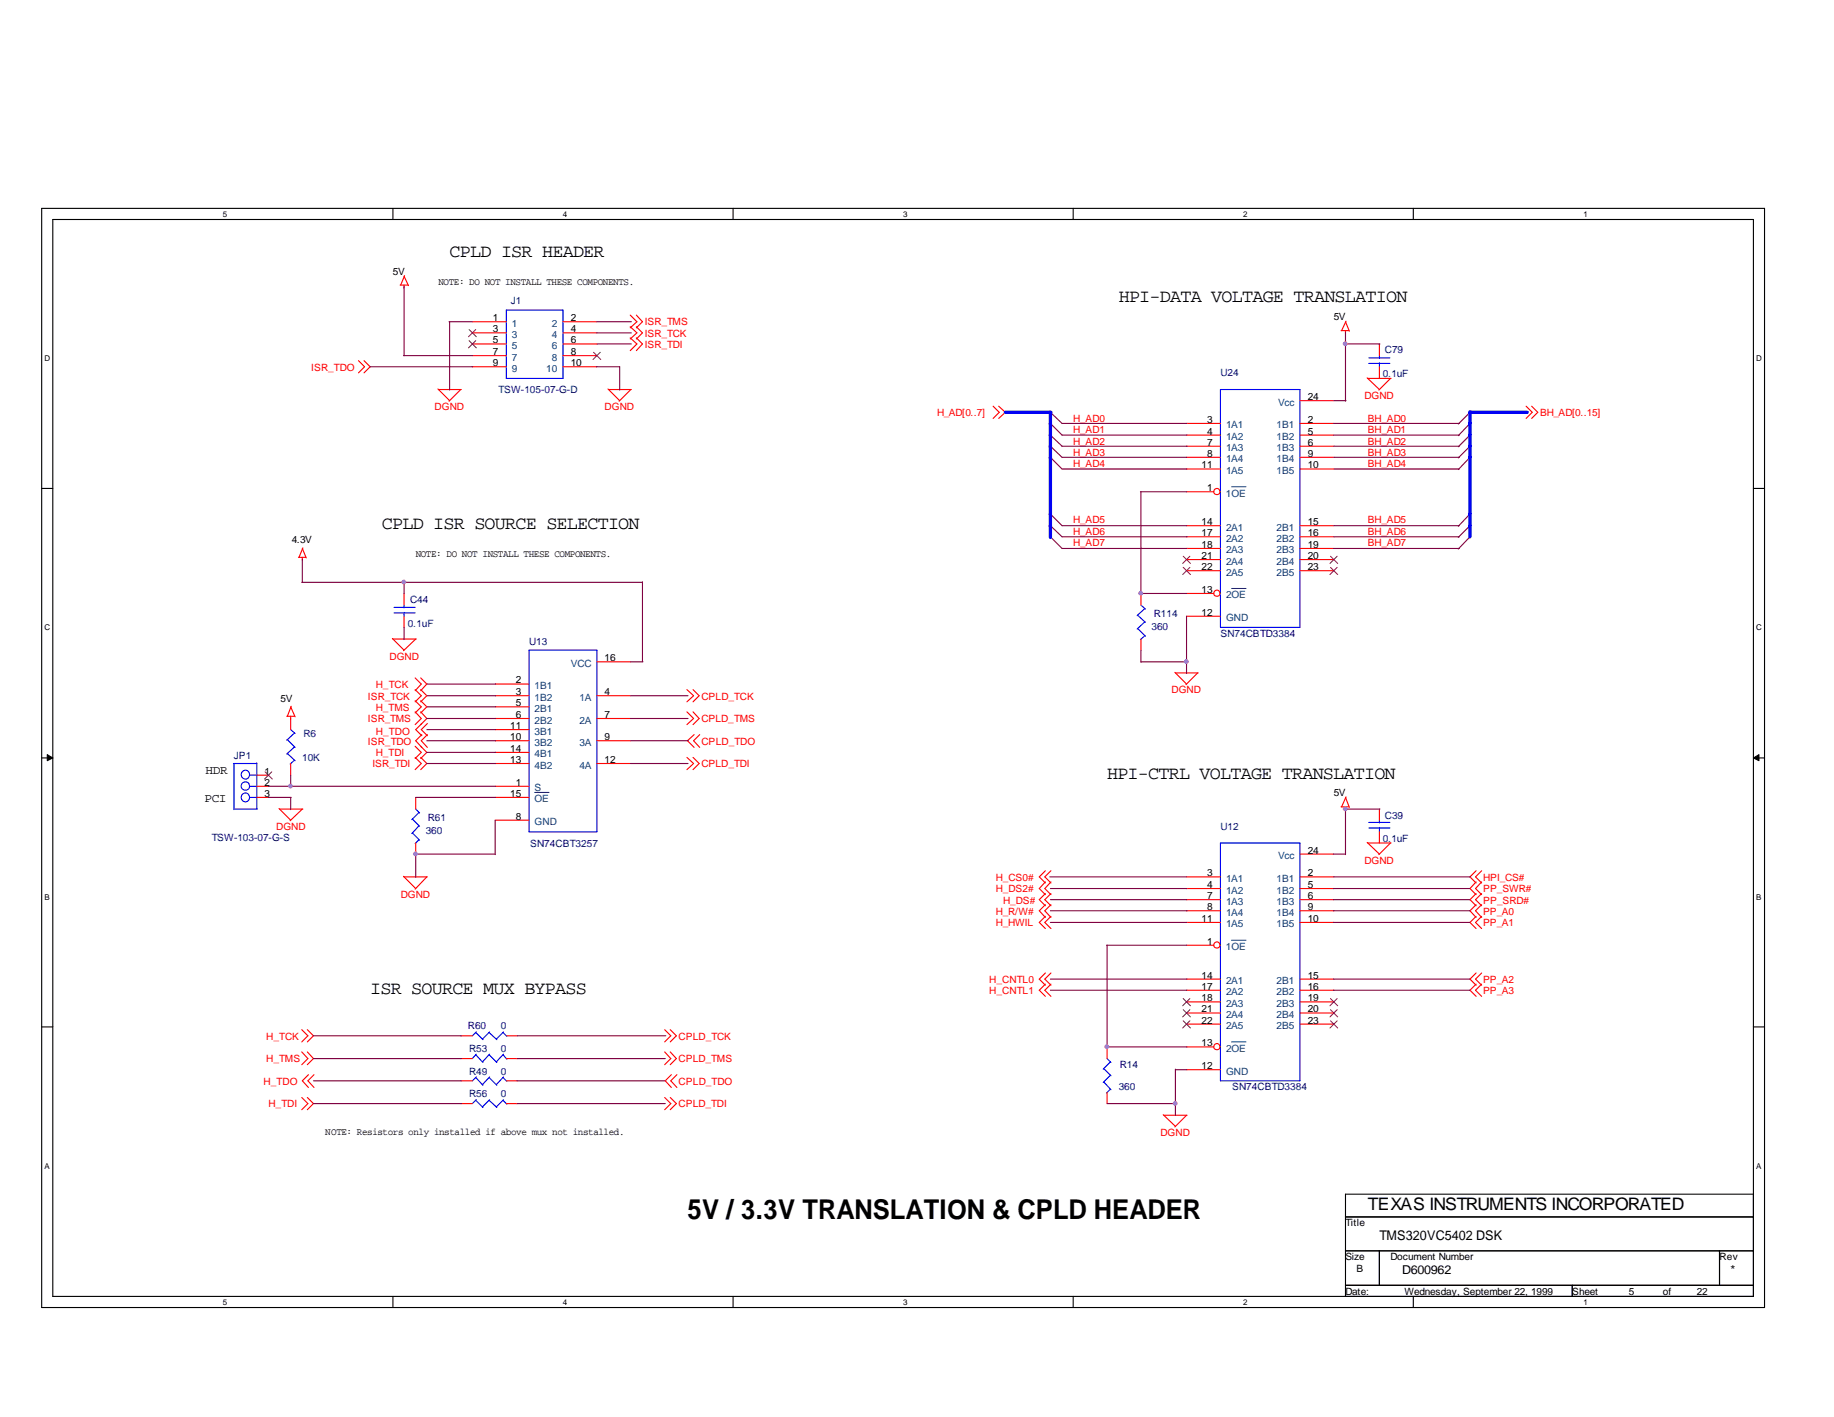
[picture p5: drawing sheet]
<svg xmlns="http://www.w3.org/2000/svg" width="279mm" height="216mm" viewBox="0 0 279 216" stroke-linecap="round" stroke-linejoin="round" font-family="sans-serif">
<g fill="none" stroke="#000" stroke-width=".17">
<path d="M6.3 31.8h262.5v167.4h-262.5zM8 33.4h259.1v164.1h-259.1zM59.9 31.8v1.6M111.7 31.8v1.6M163.5 31.8v1.6M215.3 31.8v1.6M6.3 74.4h1.7M267.1 74.4h1.7M6.3 115.5h1.7M267.1 115.5h1.7M6.3 156.5h1.7M267.1 156.5h1.7"/>
<path d="M59.9 197.5v1.7M111.7 197.5v1.7M163.5 197.5v1.7M205 185.4h62.1M205 190.6h62.1M205 195.8h62.1M210.1 190.6v5.2M215.3 197.5v1.7M239.5 195.8v1.7M262 190.6v5.2M267.1 181.9h-62.1v15.6"/>
</g>
<g fill="#000" stroke="#000" stroke-width=".15">
<path d="M7.2 115l.8 .5-.8 .4z" fill-rule="evenodd"/>
<path d="M267.1 115.5l.9-.5v.9z" fill-rule="evenodd"/>
</g>
<g fill="none" stroke="#f00" stroke-width=".17">
<path d="M54.6 54.9l.9 1-.9 .9M55.5 54.9l.9 1-.9 .9M61 43.4h1.1M61.6 43.4v.5M61.6 42.1l.6 1.4M61.6 42l-.6 1.4M66.7 59.3l1.8 1.7M66.8 59.4h3.5M70.2 59.4l-1.8 1.7M72 49h5.1M72 50.7h5.1M72 52.4h5.1"/>
<path d="M72 54.2h5.1M72 55.9h5.1M85.8 49h5.1M85.8 50.7h5.1M85.8 52.4h5.1M85.8 54.2h5.1M85.8 55.9h5.1M92.6 59.3l1.8 1.7M92.7 59.4h3.5M96 49.8l1 .9-1 .9M96 51.5l1 .9-1 1M96 48l1 1-1 1"/>
<path d="M96.1 59.4l-1.8 1.7M96.9 49.8l1 .9-1 .9M96.9 51.5l1 .9-1 1M96.9 48l1 1-1 1M204.3 50.4h1.2M205 50.4v.4M205 49l.6 1.5M205.1 48.9l-.7 1.5M208.3 57.6l1.8 1.8M208.4 57.7h3.5M210.1 52.4v1.8M210.1 55.9v1.8"/>
<path d="M211.8 57.7l-1.7 1.7M151.3 61.9l.9 .9-.9 1M152.1 61.9l1.1 .9-1.1 1M180.8 74.9h4.1M180.8 64.5h5.1M180.8 66.3h5.1M180.8 68h5.1M180.8 69.7h5.1M180.8 71.5h5.1M198 64.5h5.2M198 66.3h5.2M198 68h5.2"/>
<path d="M198 69.7h5.2M198 71.5h5.2M198 61h5.2M232.5 61.9l.9 .9-.9 1M233.3 61.9l1 .9-1 1M45.5 84.9h1.1M46.1 84.9v.4M46.1 83.6l.6 1.4M46.1 83.5l-.5 1.4M59.8 97.3l1.8 1.8M59.9 97.4h3.5M61.6 90.4v1.8"/>
<path d="M61.6 93.9v1.7M63.3 97.4l-1.8 1.7M173.8 90.4v1.8M173.8 97.4v1.7M180.8 90.4h4.1M180.8 80.1h5.1M180.8 81.8h5.1M180.8 83.6h5.1M180.8 85.3h5.1M180.8 87h5.1M180.8 93.9h5.1M198 80.1h5.2"/>
<path d="M198 81.8h5.2M198 83.6h5.2M198 85.3h5.2M198 87h5.2M39.1 119.8h1.8M39.1 118.1h1.8M43.7 109.1h1.2M44.3 109.1v2.1M44.3 116.3v1.8M44.3 107.7l.7 1.5M44.4 107.6l-.6 1.5M63.2 103.3l1 .9-1 1"/>
<path d="M63.2 106.8l1 .9-1 .9M63.2 113.7l1 .9-1 1M63.2 115.4l1 .9-1 1M63.2 108.5l1 1-1 .9M63.2 105.1l1 .9-1 .9M64.1 103.3l.9 .9-.9 1M64.1 106.8l.9 .9-.9 .9M64.1 108.5l.9 1-1.7 1.7 1 .9M64.1 113.7l.9 .9-.9 1M64.1 115.4l.9 .9-.9 1M64.1 105.1l.9 .9-.9 .9M64.3 111.9l-1 1 1 1"/>
<path d="M65.1 110.2l-.9 1 .9 .9M65.1 111.9l-.9 1 .9 1M75.4 106h5.2M75.4 114.6h5.2M75.4 109.5h5.2M75.4 111.2h5.2M75.4 112.9h5.2M75.4 116.3h5.2M75.4 119.8h5.2M75.4 104.2h5.2M75.4 107.7h5.2M90.9 106h5.2"/>
<path d="M90.9 109.5h5.2M90.9 112.9h5.2M90.9 116.3h5.2M90.9 100.8h5.2M104.6 108.5l1.1 1-1.1 .9M104.6 115.4l1.1 .9-1.1 1M104.6 105.1l1.1 .9-1.1 .9M105.6 108.5l.9 1-.9 .9M105.6 115.4l.9 .9-.9 1M105.6 105.1l.9 .9-.9 .9M105.7 111.9l-1 1 1 1M106.6 111.9l-.9 1 .9 1"/>
<path d="M179 102.4l1.8 1.8M179.1 102.5h3.4M182.5 102.5l-1.8 1.8M39.1 121.5h1.8M42.5 123.2l1.8 1.8M42.6 123.3h3.5M46.1 123.3l-1.9 1.8M61.5 133.5l1.8 1.9M61.6 133.6h3.5M63.3 121.5v1.8M63.3 128.4v1.7M65 133.6l-1.8 1.9"/>
<path d="M75.4 121.5h5.2M75.4 125h5.2M159.3 137.8l-1 1 1 1M159.3 132.7l-1 .9 1 .9M159.3 134.4l-1 1 1 .9M159.3 136.1l-1 1 1 .9M159.3 139.6l-1 .9 1 1M160.1 132.7l-.9 .9 .9 .9M160.1 134.4l-.9 1 .9 .9M160.1 136.1l-.9 1 .9 .9M160.1 137.8l-.9 1 .9 1M160.1 139.6l-.9 .9 .9 1"/>
<path d="M180.8 133.6h5.1M180.8 135.4h5.1M180.8 137.1h5.1M180.8 138.8h5.1M198 133.6h5.2M198 135.4h5.2M198 137.1h5.2M198 138.8h5.2M198 130.1h5.2M204.3 122.9h1.2M205 122.9v.5M205 121.5l.6 1.5"/>
<path d="M205.1 121.4l-.7 1.5M208.3 128.4l1.8 1.7M208.4 128.4h3.5M210.1 123.3v1.7M210.1 126.7v1.7M211.8 128.4l-1.7 1.8M224.9 132.7l-1 .9 1 .9M224.9 134.4l-1 1 1 .9M224.9 136.1l-1 1 1 .9M224.9 137.8l-1 1 1 1M224.9 139.6l-1 .9 1 1M225.7 132.7l-.9 .9 .9 .9"/>
<path d="M225.7 134.4l-.9 1 .9 .9M225.7 136.1l-.9 1 .9 .9M225.7 137.8l-.9 1 .9 1M225.7 139.6l-.9 .9 .9 1M46 156.9l.9 .9-.9 1M46.8 156.9l1 .9-1 1M70.2 157.8h1.8M77.1 157.8h1.7M101.3 156.9l.9 .9-.9 1M102.1 156.9l.9 .9-.9 1M159.3 148.3l-1 .9 1 .9M159.3 149.9l-1 1 1 .9"/>
<path d="M160.1 148.3l-.9 .9 .9 .9M160.1 149.9l-.9 1 .9 .9M168.7 159.5v1.8M180.8 144h4.1M180.8 159.5h4.1M180.8 140.5h5.1M180.8 149.2h5.1M180.8 150.9h5.1M180.8 152.7h5.1M180.8 154.3h5.1M180.8 156h5.1M198 140.5h5.2"/>
<path d="M198 149.2h5.2M198 150.9h5.2M198 152.7h5.2M198 154.3h5.2M198 156h5.2M224.9 148.3l-1 .9 1 .9M224.9 149.9l-1 1 1 .9M225.7 148.3l-.9 .9 .9 .9M225.7 149.9l-.9 1 .9 .9M46 160.3l.9 1-.9 .9M46 167.2l.9 .9-.9 1M46.8 160.3l1 1-1 .9"/>
<path d="M46.8 167.2l1 .9-1 1M47 163.7l-.9 1 .9 1M47.8 163.7l-.9 1 .9 1M70.2 168.1h1.8M70.2 164.7h1.8M70.2 161.3h1.8M77.1 168.1h1.7M77.1 164.7h1.7M77.1 161.3h1.7M101.3 160.3l.9 1-.9 .9M101.3 167.2l.9 .9-.9 1M102.1 160.3l.9 1-.9 .9"/>
<path d="M102.1 167.2l.9 .9-.9 1M102.3 163.7l-1 1 1 1M103.1 163.7l-.9 1 .9 1M168.7 166.5v1.6M177.2 169.8l1.9 1.8M177.3 169.9h3.5M180.8 169.9l-1.8 1.8M180.8 163h5.1"/>
<circle cx="185.4" cy="74.9" r=".47"/>
<circle cx="185.4" cy="90.4" r=".47"/>
<circle cx="185.4" cy="159.5" r=".47"/>
<circle cx="185.4" cy="144" r=".47"/>
</g>
<g fill="none" stroke="#00f" stroke-width=".17">
<path d="M77.1 47.2h8.7v10.5h-8.7zM185.9 59.4h12.1v36.2h-12.1zM208.5 55.4h3.3M208.5 54.5h3.3M210.1 54.2v.4M210.1 55.3v.6M60 93.4h3.2M60 92.5h3.2M61.6 92.2v.4M61.6 93.3v.6M80.6 99.1h10.3v27.6h-10.3zM173.3 93.7l1.2 1.1"/>
<path d="M173.3 95.8l1.2 1.1M173.8 92.2l.7 .6M174.4 92.7l-1.2 1.1M174.4 94.7l-1.2 1.1M174.4 96.9l-.7 .6M35.6 116.3h3.5M35.6 116.3v7.1M38 119.8h1.1M38.1 118.1h1.1M39.1 116.2v7.1M43.8 112.7l1.2 1.2M43.8 114.8l1.2 1.1"/>
<path d="M44.3 111.2l.7 .6M44.9 111.7l-1.2 1.1M44.9 113.8l-1.2 1.1M44.9 115.8l-.7 .6M35.6 123.3h3.6M38.1 121.5h1.1M62.8 124.8l1.1 1.1M62.8 126.9l1.1 1.1M63.3 123.3l.6 .6M63.8 123.8l-1.1 1.1M63.8 125.8l-1.1 1.2M63.8 127.9l-.6 .6"/>
<path d="M185.9 128.4h12.1v36.3h-12.1zM208.5 126.2h3.3M208.5 125.3h3.3M210.1 125v.4M210.1 126.1v.6M72.5 157.3l1.1 1.1M72.6 157.2l-.6 .6M74.5 157.3l1.2 1.1M74.6 157.2l-1.1 1.1M76.6 157.3l.6 .6M76.7 157.2l-1.1 1.1M72.5 167.6l1.1 1.1"/>
<path d="M72.5 164.2l1.1 1.2M72.5 160.7l1.1 1.2M72.6 167.6l-.6 .5M72.6 164.1l-.6 .6M72.6 160.6l-.6 .7M74.5 167.6l1.2 1.1M74.5 164.2l1.2 1.2M74.5 160.7l1.2 1.2M74.6 167.6l-1.1 1.1M74.6 164.1l-1.1 1.2M74.6 160.6l-1.1 1.2M76.6 167.6l.6 .6"/>
<path d="M76.6 164.2l.6 .6M76.6 160.7l.6 .7M76.7 167.6l-1.1 1.1M76.7 164.1l-1.1 1.2M76.7 160.6l-1.1 1.2M168.1 162.8l1.1 1.1M168.1 164.8l1.1 1.2M168.7 161.3l.5 .6M169.2 161.8l-1.1 1.1M169.2 163.8l-1.1 1.1M169.2 165.9l-.6 .6"/>
<circle cx="37.4" cy="118" r=".65"/>
<circle cx="37.4" cy="119.8" r=".64"/>
<circle cx="37.4" cy="121.5" r=".65"/>
</g>
<g fill="none" stroke="#804000" stroke-width=".15">
<path d="M71.5 50.2l1.1 1.1M71.5 51.9l1.1 1.1M72.5 50.2l-1.1 1.1M72.5 51.9l-1.1 1.1M90.4 53.7l1.1 1.1M91.4 53.7l-1.1 1.1M180.3 84.8l1.1 1.1M180.3 86.4l1.1 1.1M181.3 84.8l-1.1 1.1M181.3 86.4l-1.1 1.1M202.7 84.8l1.1 1.1M202.7 86.4l1.1 1.1"/>
<path d="M203.7 84.8l-1.1 1.1M203.7 86.4l-1.1 1.1M40.4 117.6l1.1 1.1M41.4 117.6l-1.1 1.1M180.3 152.1l1.1 1.1M180.3 153.8l1.1 1.1M180.3 155.5l1.1 1.1M181.3 152.1l-1.1 1.1M181.3 153.8l-1.1 1.1M181.3 155.5l-1.1 1.1M202.7 152.1l1.1 1.1M202.7 153.8l1.1 1.1"/>
<path d="M202.7 155.5l1.1 1.1M203.7 152.1l-1.1 1.1M203.7 153.8l-1.1 1.1M203.7 155.5l-1.1 1.1"/>
</g>
<path d="M187.6 74.2h2.2M187.6 89.7h2.2M81.4 120.7h2.3M187.6 143.3h2.2M187.6 158.8h2.2" fill="none" stroke="#004080" stroke-width=".15"/>
<g fill="none" stroke="#800040" stroke-width=".17">
<path d="M56.4 55.9h15.7M61.5 54.2h10.5M61.6 43.7v10.5M68.4 49h3.6M68.5 49v10.4M90.8 55.9h3.6v3.5M90.9 52.4h5.3M90.9 49h5.3M90.9 50.7h5.3M205 52.4h5.2M205 50.7v10.4M159.9 62.7l1.9 1.8h19"/>
<path d="M159.9 64.4l1.9 1.9h19M159.9 66.2l1.9 1.8h19M159.9 67.9l1.9 1.8h19M159.9 69.6l1.9 1.9h19M159.9 78.2l1.9 1.9h19M173.7 74.9h7.1M173.8 74.9v15.6M203.2 64.5h19.1M203.2 66.3h19.1M203.2 68h19.1M203.2 69.7h19.1M203.2 71.5h19.1"/>
<path d="M203.2 61h1.9M223.9 62.8l-1.7 1.8M223.9 64.5l-1.7 1.9M223.9 66.3l-1.7 1.8M223.9 68l-1.7 1.8M223.9 69.7l-1.7 1.8M223.9 78.3l-1.7 1.9M46 88.7h51.9M46.1 85.2v3.5M61.6 88.6v1.8M61.6 95.6v1.9M97.9 88.6v12.2"/>
<path d="M159.9 80l1.9 1.8h19M159.9 81.7l1.9 1.9h19M173.7 90.4h7.1M173.8 99.1v1.8M180.8 93.9v8.7M203.2 80.1h19.1M203.2 81.8h19.1M203.2 83.6h19.1M223.9 80.1l-1.7 1.8M223.9 81.8l-1.7 1.9M40.9 119.8h34.6M44.3 118.1v1.8"/>
<path d="M65 106h10.5M65 109.5h10.5M65 112.9h10.5M65 116.3h10.5M65 104.2h10.5M65 107.7h10.5M65 111.2h10.5M65 114.6h10.5M96.1 100.8h1.9M96.1 106h8.7M96.1 109.5h8.7M96.1 112.9h8.7"/>
<path d="M96.1 116.3h8.7M173.8 100.8h7M40.9 121.5h3.5M44.3 121.5v1.9M63.2 130.1h12.2M63.3 121.5h12.2M63.3 130.1v3.6M75.4 125v5.2M159.9 133.6h20.9M160 135.4h20.8M160 137.1h20.8M160 138.8h20.8"/>
<path d="M203.1 135.4h20.8M203.1 137.1h20.8M203.1 138.8h20.8M203.1 130.1h1.9M203.2 133.6h20.8M210.2 123.3h-5.2v6.9M47.8 157.8h22.5M78.8 157.8h22.6M160 140.5h20.8M160 149.2h20.8M160 150.9h20.8M168.6 144h12.2"/>
<path d="M168.7 159.5h12.1M168.7 144v15.6M203.1 140.5h20.8M203.1 149.2h20.8M203.1 150.9h20.8M47.8 168.1h22.5M47.8 164.7h22.5M47.8 161.3h22.5M78.7 168.1h22.6M78.7 164.7h22.6M78.7 161.3h22.6M168.7 168.1h10.5"/>
<path d="M179.1 162.9v7M179.1 163h1.7"/>
</g>
<path d="M153.2 62.8h6.9M160 62.8v19.1M223.9 62.8h8.8M223.9 62.7v19.1" fill="none" stroke="#00f" stroke-width=".51"/>
<g fill="#f0f" stroke="#f0f" stroke-width=".17">
<circle cx="173.8" cy="90.4" r=".29"/>
<circle cx="180.7" cy="100.8" r=".29"/>
<circle cx="168.6" cy="159.5" r=".29"/>
<circle cx="179" cy="168.1" r=".29"/>
<circle cx="204.9" cy="52.4" r=".29"/>
<circle cx="204.9" cy="123.2" r=".29"/>
<circle cx="44.2" cy="119.8" r=".29"/>
<circle cx="63.3" cy="130.1" r=".29"/>
<circle cx="61.5" cy="88.7" r=".29"/>
</g>
<text font-size="4.1" x="104.7" y="185.8">5V / 3.3V TRANSLATION &amp; CPLD HEADER</text>
<g font-size="2.8">
<text x="68.5" y="39.2">CPLD ISR HEADER</text>
<text x="170.4" y="46.1">HPI-DATA VOLTAGE TRANSLATION</text>
<text x="58.2" y="80.6">CPLD ISR SOURCE SELECTION</text>
<text x="168.7" y="118.6">HPI-CTRL VOLTAGE TRANSLATION</text>
<text x="56.4" y="151.5">ISR SOURCE MUX BYPASS</text>
</g>
<text font-size="2.6" x="208.4" y="184.3">TEXAS INSTRUMENTS INCORPORATED</text>
<text font-size="2" x="210.1" y="189">TMS320VC5402 DSK</text>
<g font-size="1.9">
<text x="31.3" y="117.9">HDR</text>
<text x="31.2" y="122.2">PCI</text>
<text x="213.6" y="194.1">D600962</text>
<text x="263.7" y="194.1">*</text>
</g>
<g font-size="1.5">
<text x="59.9" y="41.8">5V</text>
<text x="66.8" y="43.3">NOTE: DO NOT INSTALL THESE COMPONENTS.</text>
<text x="75.1" y="48.9">1</text>
<text x="75.1" y="50.6">3</text>
<text x="75.1" y="52.3">5</text>
<text x="87" y="48.9">2</text>
<text x="87" y="50.6">4</text>
<text x="87" y="52.3">6</text>
<text x="203.2" y="48.7">5V</text>
<text x="75.1" y="54.1">7</text>
<text x="75.1" y="55.8">9</text>
<text x="87" y="54.1">8</text>
<text x="87" y="55.8">10</text>
<text x="183.9" y="64.4">3</text>
<text x="199.2" y="64.4">2</text>
<text x="199.2" y="61">24</text>
<text x="183" y="71.4">11</text>
<text x="183.9" y="66.2">4</text>
<text x="183.9" y="67.9">7</text>
<text x="183.9" y="69.6">8</text>
<text x="199.2" y="66.2">5</text>
<text x="199.2" y="67.9">6</text>
<text x="199.2" y="69.6">9</text>
<text x="199.2" y="71.4">10</text>
<text x="183.9" y="74.8">1</text>
<text x="44.4" y="82.7">4.3V</text>
<text x="183" y="80">14</text>
<text x="183" y="81.7">17</text>
<text x="183" y="83.5">18</text>
<text x="199.2" y="80">15</text>
<text x="199.2" y="81.7">16</text>
<text x="199.2" y="83.5">19</text>
<text x="63.3" y="84.8">NOTE: DO NOT INSTALL THESE COMPONENTS.</text>
<text x="183" y="85.2">21</text>
<text x="183" y="86.9">22</text>
<text x="199.2" y="85.2">20</text>
<text x="199.2" y="86.9">23</text>
<text x="183" y="90.3">13</text>
<text x="183" y="93.8">12</text>
<text x="92.1" y="100.8">16</text>
<text x="42.8" y="106.9">5V</text>
<text x="78.6" y="104.1">2</text>
<text x="78.6" y="105.9">3</text>
<text x="78.6" y="107.6">5</text>
<text x="92.1" y="105.9">4</text>
<text x="77.7" y="111.1">11</text>
<text x="77.7" y="112.8">10</text>
<text x="78.6" y="109.4">6</text>
<text x="92.1" y="109.4">7</text>
<text x="92.1" y="112.8">9</text>
<text x="40.3" y="118">1</text>
<text x="40.3" y="119.7">2</text>
<text x="77.7" y="114.6">14</text>
<text x="77.7" y="116.2">13</text>
<text x="78.6" y="119.7">1</text>
<text x="92.1" y="116.2">12</text>
<text x="40.3" y="121.4">3</text>
<text x="77.7" y="121.4">15</text>
<text x="78.6" y="124.9">8</text>
<text x="203.2" y="121.2">5V</text>
<text x="199.2" y="130">24</text>
<text x="183.9" y="133.5">3</text>
<text x="183.9" y="135.3">4</text>
<text x="183.9" y="137">7</text>
<text x="199.2" y="133.5">2</text>
<text x="199.2" y="135.3">5</text>
<text x="199.2" y="137">6</text>
<text x="183" y="140.5">11</text>
<text x="183.9" y="143.9">1</text>
<text x="183.9" y="138.7">8</text>
<text x="199.2" y="138.7">9</text>
<text x="199.2" y="140.5">10</text>
<text x="183" y="149.1">14</text>
<text x="199.2" y="149.1">15</text>
<text x="183" y="150.8">17</text>
<text x="183" y="152.6">18</text>
<text x="183" y="154.3">21</text>
<text x="183" y="156">22</text>
<text x="199.2" y="150.8">16</text>
<text x="199.2" y="152.6">19</text>
<text x="199.2" y="154.3">20</text>
<text x="199.2" y="156">23</text>
<text x="183" y="159.4">13</text>
<text x="183" y="162.9">12</text>
<text x="49.5" y="172.9">NOTE: Resistors only installed if above mux not installed.</text>
<text x="205" y="186.9">Title</text>
<text x="205" y="197.3">Date:</text>
<text x="205" y="192">Size</text>
<text x="206.7" y="193.8">B</text>
<text x="211.8" y="192">Document Number</text>
<text x="214" y="197.3">Wednesday, September 22, 1999</text>
<text x="239.5" y="197.3">Sheet</text>
<text x="248.2" y="197.3">5</text>
<text x="253.3" y="197.3">of</text>
<text x="258.5" y="197.3">22</text>
<text x="262" y="192">Rev</text>
</g>
<g font-size="1.5" fill="#000080">
<text x="77.8" y="46.3">J1</text>
<text x="211" y="53.8">C79</text>
<text x="75.9" y="59.9">TSW-105-07-G-D</text>
<text x="185.9" y="57.3">U24</text>
<text x="210.7" y="57.5">0.1uF</text>
<text x="62.1" y="95.5">0.1uF</text>
<text x="62.5" y="91.9">C44</text>
<text x="175.8" y="94">R114</text>
<text x="80.6" y="98.3">U13</text>
<text x="175.4" y="96">360</text>
<text x="185.9" y="97">SN74CBTD3384</text>
<text x="46.2" y="112.3">R6</text>
<text x="35.6" y="115.6">JP1</text>
<text x="46.1" y="115.9">10K</text>
<text x="65.2" y="125.1">R61</text>
<text x="211" y="124.7">C39</text>
<text x="32.3" y="128.2">TSW-103-07-G-S</text>
<text x="64.9" y="127.1">360</text>
<text x="80.8" y="129">SN74CBT3257</text>
<text x="185.9" y="126.4">U12</text>
<text x="210.7" y="128.4">0.1uF</text>
<text x="71.3" y="156.8">R60</text>
<text x="71.5" y="160.3">R53</text>
<text x="76.3" y="156.8">0</text>
<text x="76.3" y="160.3">0</text>
<text x="71.5" y="167.2">R56</text>
<text x="71.5" y="163.7">R49</text>
<text x="76.3" y="167.2">0</text>
<text x="76.3" y="163.7">0</text>
<text x="170.4" y="166.1">360</text>
<text x="170.6" y="162.7">R14</text>
<text x="187.7" y="166.1">SN74CBTD3384</text>
</g>
<g font-size="1.5" fill="#004080">
<text x="78" y="49.8">1</text>
<text x="78" y="51.5">3</text>
<text x="78" y="53.2">5</text>
<text x="84.1" y="49.8">2</text>
<text x="84.1" y="51.5">4</text>
<text x="84.1" y="53.2">6</text>
<text x="78" y="54.9">7</text>
<text x="78" y="56.6">9</text>
<text x="83.2" y="56.6">10</text>
<text x="84.1" y="54.9">8</text>
<text x="186.8" y="65.3">1A1</text>
<text x="194.5" y="65.3">1B1</text>
<text x="194.7" y="61.8">Vcc</text>
<text x="186.8" y="67.1">1A2</text>
<text x="186.8" y="68.7">1A3</text>
<text x="186.8" y="70.4">1A4</text>
<text x="194.5" y="67.1">1B2</text>
<text x="194.5" y="68.7">1B3</text>
<text x="194.5" y="70.4">1B4</text>
<text x="186.8" y="75.7">1OE</text>
<text x="186.8" y="72.2">1A5</text>
<text x="194.5" y="72.2">1B5</text>
<text x="186.8" y="80.9">2A1</text>
<text x="186.8" y="82.5">2A2</text>
<text x="194.5" y="80.9">2B1</text>
<text x="194.5" y="82.5">2B2</text>
<text x="186.8" y="84.3">2A3</text>
<text x="186.8" y="86">2A4</text>
<text x="186.8" y="87.7">2A5</text>
<text x="194.5" y="84.3">2B3</text>
<text x="194.5" y="86">2B4</text>
<text x="194.5" y="87.7">2B5</text>
<text x="186.8" y="91.2">2OE</text>
<text x="186.8" y="94.7">GND</text>
<text x="87" y="101.6">VCC</text>
<text x="81.4" y="106.8">1B2</text>
<text x="81.4" y="105">1B1</text>
<text x="88.3" y="106.8">1A</text>
<text x="81.4" y="113.6">3B2</text>
<text x="81.4" y="108.5">2B1</text>
<text x="81.4" y="110.2">2B2</text>
<text x="81.4" y="111.9">3B1</text>
<text x="88.3" y="110.2">2A</text>
<text x="88.3" y="113.6">3A</text>
<text x="81.4" y="115.4">4B1</text>
<text x="81.4" y="117.1">4B2</text>
<text x="88.3" y="117.1">4A</text>
<text x="81.4" y="125.7">GND</text>
<text x="81.4" y="120.6">S</text>
<text x="81.4" y="122.3">OE</text>
<text x="194.7" y="130.9">Vcc</text>
<text x="186.8" y="134.4">1A1</text>
<text x="186.8" y="136.1">1A2</text>
<text x="186.8" y="137.8">1A3</text>
<text x="194.5" y="134.4">1B1</text>
<text x="194.5" y="136.1">1B2</text>
<text x="194.5" y="137.8">1B3</text>
<text x="186.8" y="139.5">1A4</text>
<text x="186.8" y="141.3">1A5</text>
<text x="194.5" y="139.5">1B4</text>
<text x="194.5" y="141.3">1B5</text>
<text x="186.8" y="144.8">1OE</text>
<text x="186.8" y="149.9">2A1</text>
<text x="194.5" y="149.9">2B1</text>
<text x="186.8" y="151.6">2A2</text>
<text x="186.8" y="153.4">2A3</text>
<text x="186.8" y="155.1">2A4</text>
<text x="194.5" y="151.6">2B2</text>
<text x="194.5" y="153.4">2B3</text>
<text x="194.5" y="155.1">2B4</text>
<text x="186.8" y="160.3">2OE</text>
<text x="186.8" y="156.8">2A5</text>
<text x="194.5" y="156.8">2B5</text>
<text x="186.8" y="163.7">GND</text>
</g>
<g font-size="1.5" fill="#f00">
<text x="98.2" y="51.3">ISR_TCK</text>
<text x="98.2" y="53">ISR_TDI</text>
<text x="98.2" y="49.5">ISR_TMS</text>
<text x="47.4" y="56.5">ISR_TDO</text>
<text x="66.2" y="62.5">DGND</text>
<text x="92.1" y="62.5">DGND</text>
<text x="142.7" y="63.4">H_AD[0..7]</text>
<text x="163.5" y="64.3">H_AD0</text>
<text x="163.5" y="66">H_AD1</text>
<text x="207.9" y="60.8">DGND</text>
<text x="208.4" y="64.3">BH_AD0</text>
<text x="208.4" y="66">BH_AD1</text>
<text x="234.6" y="63.4">BH_AD[0..15]</text>
<text x="163.5" y="67.7">H_AD2</text>
<text x="163.5" y="69.4">H_AD3</text>
<text x="163.5" y="71.1">H_AD4</text>
<text x="208.4" y="67.7">BH_AD2</text>
<text x="208.4" y="69.4">BH_AD3</text>
<text x="208.4" y="71.1">BH_AD4</text>
<text x="163.5" y="79.8">H_AD5</text>
<text x="163.5" y="81.5">H_AD6</text>
<text x="163.5" y="83.2">H_AD7</text>
<text x="208.4" y="79.8">BH_AD5</text>
<text x="208.4" y="81.5">BH_AD6</text>
<text x="208.4" y="83.2">BH_AD7</text>
<text x="59.4" y="100.5">DGND</text>
<text x="56" y="106.6">ISR_TCK</text>
<text x="57.2" y="104.8">H_TCK</text>
<text x="106.8" y="106.6">CPLD_TCK</text>
<text x="178.5" y="105.7">DGND</text>
<text x="56" y="110">ISR_TMS</text>
<text x="56" y="113.5">ISR_TDO</text>
<text x="57.2" y="108.3">H_TMS</text>
<text x="57.2" y="111.9">H_TDO</text>
<text x="106.8" y="113.5">CPLD_TDO</text>
<text x="106.8" y="110">CPLD_TMS</text>
<text x="56.7" y="116.9">ISR_TDI</text>
<text x="57.2" y="115.2">H_TDI</text>
<text x="106.8" y="116.9">CPLD_TDI</text>
<text x="42.1" y="126.4">DGND</text>
<text x="207.9" y="131.6">DGND</text>
<text x="61" y="136.8">DGND</text>
<text x="151.7" y="134.2">H_CS0#</text>
<text x="151.7" y="135.9">H_DS2#</text>
<text x="152.8" y="137.7">H_DS#</text>
<text x="226" y="134.2">HPI_CS#</text>
<text x="226" y="135.9">PP_SWR#</text>
<text x="226" y="137.7">PP_SRD#</text>
<text x="151.7" y="139.4">H_R/W#</text>
<text x="151.7" y="141.1">H_HWIL</text>
<text x="226" y="139.4">PP_A0</text>
<text x="226" y="141.1">PP_A1</text>
<text x="150.7" y="149.8">H_CNTL0</text>
<text x="226" y="149.8">PP_A2</text>
<text x="150.7" y="151.5">H_CNTL1</text>
<text x="226" y="151.5">PP_A3</text>
<text x="40.6" y="158.4">H_TCK</text>
<text x="40.6" y="161.8">H_TMS</text>
<text x="103.4" y="158.4">CPLD_TCK</text>
<text x="103.4" y="161.8">CPLD_TMS</text>
<text x="40.1" y="165.3">H_TDO</text>
<text x="103.4" y="165.3">CPLD_TDO</text>
<text x="40.9" y="168.7">H_TDI</text>
<text x="103.4" y="168.7">CPLD_TDI</text>
<text x="176.8" y="173.1">DGND</text>
</g>
<g font-size="1.2">
<text x="34" y="33">5</text>
<text x="85.8" y="33">4</text>
<text x="137.6" y="33">3</text>
<text x="189.4" y="33">2</text>
<text x="241.2" y="33">1</text>
<text x="6.8" y="55">D</text>
<text x="267.5" y="55">D</text>
<text x="6.8" y="96">C</text>
<text x="267.5" y="96">C</text>
<text x="6.8" y="137.1">B</text>
<text x="267.5" y="137.1">B</text>
<text x="6.8" y="178.1">A</text>
<text x="267.5" y="178.1">A</text>
<text x="34" y="198.8">5</text>
<text x="85.8" y="198.8">4</text>
<text x="137.6" y="198.8">3</text>
<text x="189.4" y="198.8">2</text>
<text x="241.2" y="198.8">1</text>
</g>
</svg>
